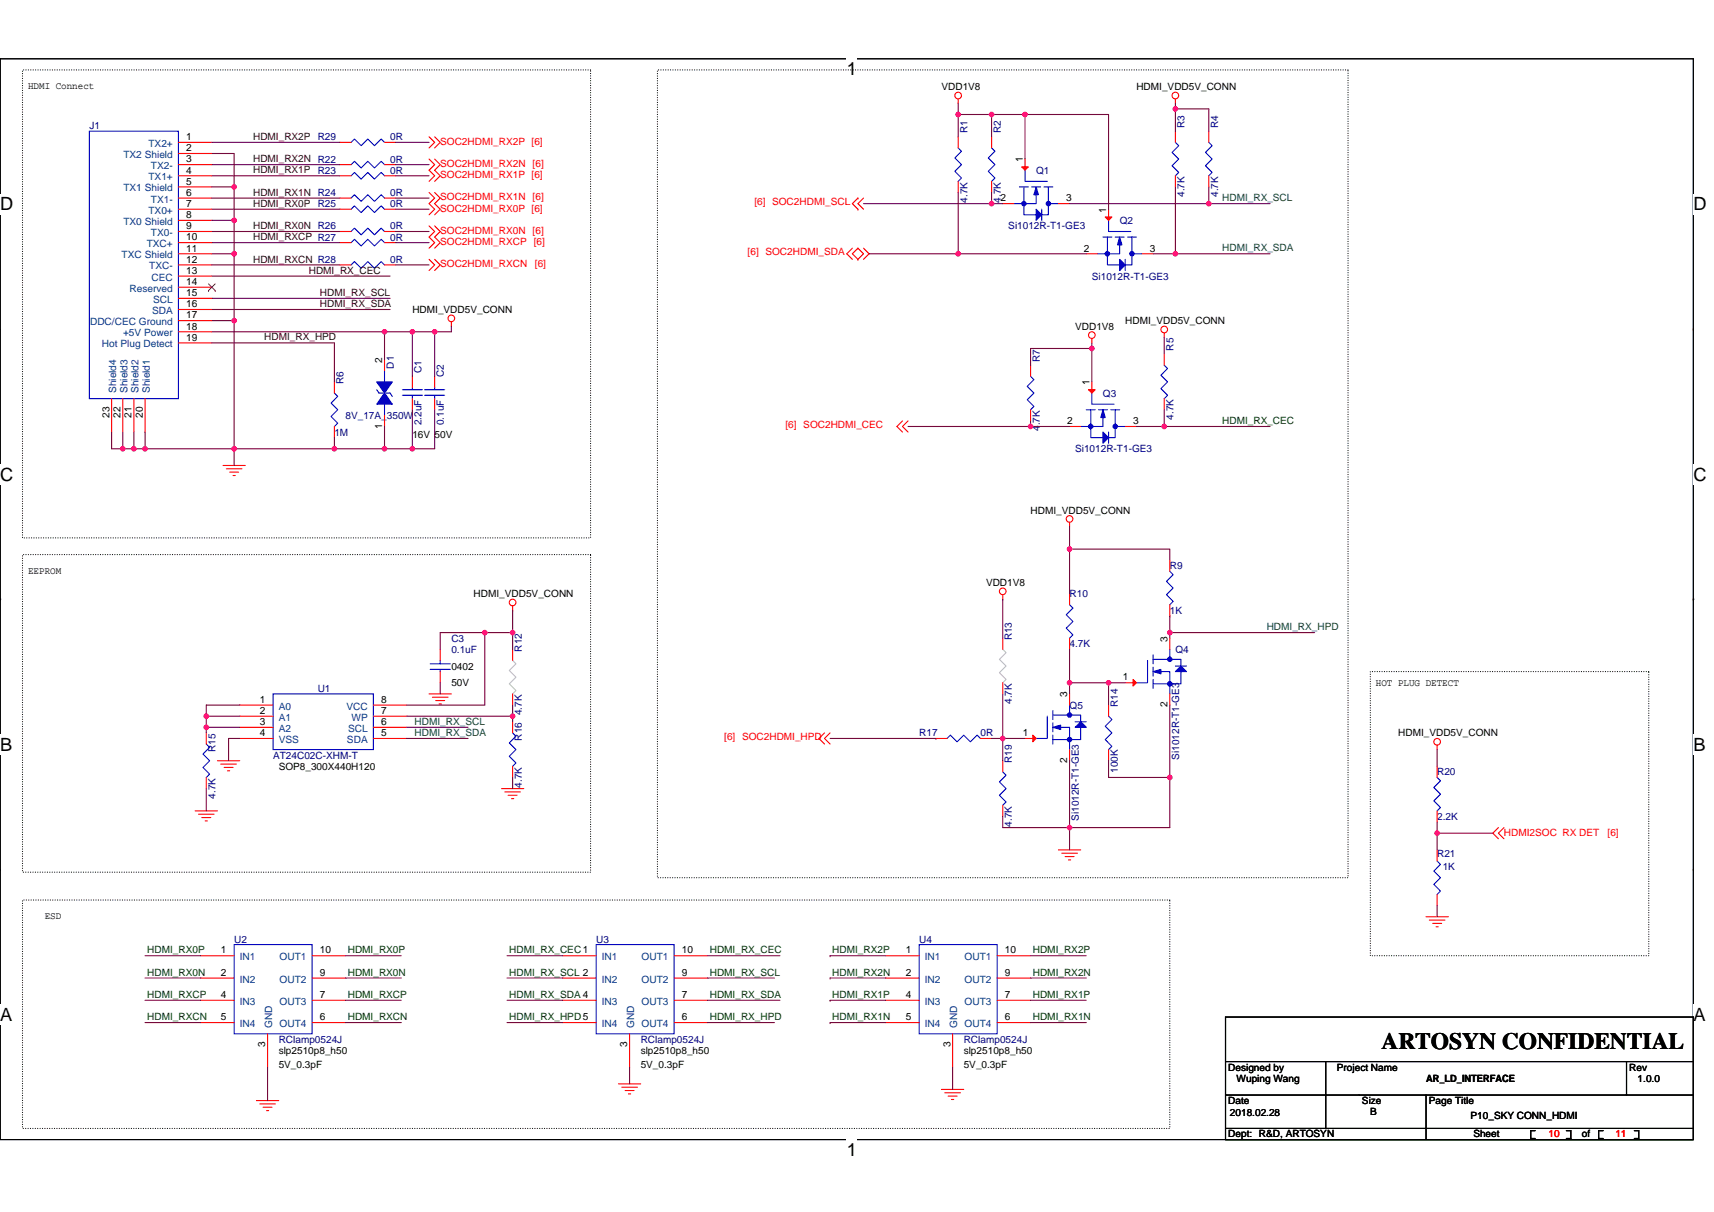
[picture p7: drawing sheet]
<svg xmlns="http://www.w3.org/2000/svg" width="297mm" height="210mm" viewBox="0 0 297 210" stroke-linecap="round" stroke-linejoin="round" font-family="sans-serif">
<path d="M0 10.2h293.5v187.2h-293.5z" fill="none" stroke="#000" stroke-width=".19"/>
<g fill="#fff">
<path d="M146.7 10.2h1.8v3.5h-1.8z"/>
<path d="M146.7 197.4h1.8v3.6h-1.8z"/>
<path d="M0 33.6h2.3v3.5h-2.3z"/>
<path d="M293.5 33.6h2.2v3.5h-2.2z"/>
<path d="M0 80.4h2.3v3.5h-2.3z"/>
<path d="M293.5 80.4h2.2v3.5h-2.2z"/>
</g>
<path d="M0 57h.1M293.5 57h.1" fill="none" stroke="#000" stroke-width=".19"/>
<g fill="#fff">
<path d="M0 127.2h2.1v3.5h-2.1z"/>
<path d="M293.5 127.2h2.1v3.5h-2.1z"/>
</g>
<path d="M0 103.8h.1M293.5 103.8h.1" fill="none" stroke="#000" stroke-width=".19"/>
<path d="M0 103.8h.1M293.5 103.8h.1" fill="none" stroke="#000" stroke-width=".17"/>
<g fill="#fff">
<path d="M0 174h2.1v3.6h-2.1z"/>
<path d="M293.5 174h2.1v3.6h-2.1z"/>
</g>
<g fill="none" stroke="#000" stroke-width=".19">
<path d="M0 150.6h.1M293.5 150.6h.1M212.4 176.2h81.1v21.2h-81.1zM212.4 183.9h81.1M212.4 195.5h81.1M212.4 189.7h81.1M212.4 197.4h81.1M229.8 183.9v11.6M247.1 189.7v7.7M266 195.9h-.7v1.3h.7M271.5 195.9h.7v1.3h-.7M277.8 195.9h-.7v1.3h.7"/>
<path d="M281.9 183.9v5.8M283.2 195.9h.8v1.3h-.8"/>
</g>
<path d="M3.9 12.1h98.5v81.1h-98.5zM113.9 12.1h119.7v140h-119.7zM3.9 96.1h98.5v55h-98.5zM237.5 116.4h48.2v49.2h-48.2zM3.9 155.9h198.8v39.6h-198.8z" fill="none" stroke="#000" stroke-width=".19" stroke-dasharray="0 .4"/>
<g fill="none" stroke="#f00" stroke-width=".19">
<path d="M166.1 17.1v.8M203.7 17.1v.8M30.9 24.7h5.8M30.9 26.6h5.8M30.9 28.5h5.8M30.9 30.5h5.8M30.9 32.4h5.8M30.9 34.3h5.8M30.9 36.2h5.8M30.9 38.2h5.8M58.9 36.2h1.9M58.9 34.3h1.9"/>
<path d="M58.9 24.7h1.9M58.9 28.5h1.9M58.9 30.5h1.9M66.6 36.2h2M66.6 34.3h2M66.6 24.7h2M66.6 28.5h2M66.6 30.5h2M74.4 23.7l.9 1-.9 .9M74.4 27.6l.9 .9-.9 1 .9 1-.9 .9M74.4 33.4l.9 .9-.9 1 .9 .9-.9 1M74.4 39.1l.9 1-.9 1 .9 .9-.9 1"/>
<path d="M75.3 23.7l1 1-1 .9M75.3 27.6l1 .9-1 1 1 1-1 .9M75.3 33.4l1 .9-1 1 1 .9-1 1M75.3 39.1l1 1-1 1 1 .9-1 1M148.7 36.2h.1M148.7 34.3h.1M148.7 34.3l-1 1 1 .9M149.6 34.3l-.9 1 .9 .9M166.1 23.7v1.9M166.1 31.4v2M171.8 23.7v1.9M171.8 31.4v2"/>
<path d="M173.8 35.3h1.9M177.6 27.6v1.9M183.4 35.3h2M192.1 36.2v2M203.7 22.7v2M203.7 30.5v1.9M209.5 22.7v2M209.5 30.5v1.9M30.9 40.1h5.8M30.9 42h5.8M30.9 44h5.8M30.9 45.9h5.8"/>
<path d="M30.9 47.8h5.8M30.9 49.8h5.8M30.9 51.7h5.8M30.9 53.6h5.8M30.9 55.5h5.8M30.9 57.5h5.8M30.9 59.4h5.8M58.9 40.1h1.9M58.9 45.9h1.9M58.9 42h1.9M66.6 40.1h2M66.6 45.9h2"/>
<path d="M66.6 42h2M74.4 44.9l.9 1-.9 1M75.3 44.9l1 1-1 1M78.2 55.7v.8M147.7 43l-1 1 1 .9M148.7 44.9h.1M148.7 43h.1M148.7 43l-1 1 1 .9M148.7 43l.9 1-.9 .9M149.6 43l1 1-1 .9M188.3 44h1.9M189.2 58.6v.8"/>
<path d="M197.9 44h1.9M201.8 57.7v.7M19.3 69.1v5.8M21.3 69.1v5.8M23.2 69.1v5.8M25.1 69.1v5.8M58 66.2v1.9M58 73.9v1.9M66.6 72v1.9M66.6 62.3v1.9M71.5 65.2v1.9M71.5 69.1v1.9"/>
<path d="M75.3 65.2v1.9M75.3 69.1v1.9M156.4 72.9l-1 1 1 1M157.4 72.9l-1 1 1 1M178.6 63.3v1.9M178.6 71v1.9M185.4 73.9h1.9M189.2 66.2v1.9M195 73.9h1.9M201.8 61.3v2M201.8 69.1v1.9M38.6 80.6h3.9"/>
<path d="M39.2 81.2h2.7M39.8 81.8h1.6M40.4 82.4h.4M185.4 90.5v.8M202.7 97.1v1.9M76.3 116.4v1.9M76.3 112.5v1.9M88.8 105.7h.1M88.8 112.5v1.9M88.8 105v.7M173.8 103v.8M173.8 110.6v1.9"/>
<path d="M173.8 118.3v1.9M185.4 102.8v2M185.4 110.6v1.9M195 118.3h1.9M202.7 110.6v1.9M202.7 106.7h.1M202.7 104.8v1.9M35.8 127v1.9M35.8 134.7v1.9M37.7 131.8h3.8M38.3 132.4h2.7M38.8 133h1.6"/>
<path d="M39.4 133.5h.4M41.5 122.1h5.8M41.5 124.1h5.8M41.5 126h5.8M41.5 127.9h5.8M64.7 127.9h5.8M64.7 126h5.8M64.7 124.1h5.8M64.7 122.1h5.8M74.4 120.2h3.8M74.9 120.8h2.7M75.5 121.4h1.6"/>
<path d="M76.1 122h.4M86.9 136.6h3.9M87.5 137.2h2.7M88.1 137.8h1.5M88.6 138.4h.4M88.8 125v2M88.8 132.8v1.9M88.8 120.2v1.9M142.9 127l-1 .9 1 1M143.9 127l-1 .9 1 1M162.2 127.9h1.9M169.9 127.9h1.9"/>
<path d="M173.8 131.8v1.9M173.8 139.5v2M177.6 127.9h2M185.4 120.2v1.9M185.4 129.9v1.9M192.1 122.1v2M192.1 129.9v1.9M202.7 120.2v1.9M249.1 129.1v.8M249.1 132.8v1.9M33.8 140.5h3.9M34.4 141.1h2.7"/>
<path d="M35 141.6h1.5M35.6 142.2h.3M183.4 147.2h3.9M184 147.8h2.7M184.6 148.4h1.5M185.2 149h.3M247.1 158.8h3.9M247.7 159.4h2.7M248.3 160h1.5M249.1 147.2v2M249.1 155v1.9M249.1 140.5v1.9"/>
<path d="M259.7 143.4l-1 .9 1 1M260.6 143.4l-.9 .9 .9 1M34.8 165.6h5.8M34.8 169.4h5.8M34.8 173.3h5.8M34.8 177.2h5.8M46.4 179.1v5.8M54.1 177.2h5.8M54.1 173.3h5.8M54.1 169.4h5.8M54.1 165.6h5.8M97.5 165.6h5.8"/>
<path d="M97.5 169.4h5.8M97.5 173.3h5.8M97.5 177.2h5.8M109.1 179.1v5.8M116.8 177.2h5.8M116.8 173.3h5.8M116.8 169.4h5.8M116.8 165.6h5.8M153.5 165.6h5.8M153.5 169.4h5.8M153.5 173.3h5.8M153.5 177.2h5.8"/>
<path d="M165.1 179.1v5.8M172.8 177.2h5.8M172.8 173.3h5.8M172.8 169.4h5.8M172.8 165.6h5.8M248.9 160.6h.4M44.4 190.7h3.9M45 191.3h2.7M45.6 191.8h1.5M46.2 192.4h.4M107.2 187.8h3.8M107.8 188.4h2.7"/>
<path d="M108.3 188.9h1.6M108.9 189.5h.4M163.2 188.7h3.8M163.7 189.3h2.7M164.3 189.9h1.6M164.9 190.5h.4"/>
<circle cx="166" cy="16.6" r=".58"/>
<circle cx="203.7" cy="16.6" r=".58"/>
<circle cx="78.2" cy="55.2" r=".58"/>
<circle cx="189.2" cy="58.1" r=".58"/>
<circle cx="201.8" cy="57.1" r=".58"/>
<circle cx="185.4" cy="89.9" r=".58"/>
<circle cx="88.8" cy="104.4" r=".58"/>
<circle cx="173.8" cy="102.5" r=".58"/>
<circle cx="249.1" cy="128.5" r=".58"/>
</g>
<g fill="#00f" stroke="#00f" stroke-width=".19">
<path d="M204.7 115.4l.9 1h-1.9z" fill-rule="evenodd"/>
<path d="M199.8 116.4l1.4-.4v.7z" fill-rule="evenodd"/>
<path d="M194 44.9l1 1-1 1z" fill-rule="evenodd"/>
<path d="M194 41.1l.4 1.3h-.7z" fill-rule="evenodd"/>
<path d="M66.6 68.1l1.4 1.9h-2.7z" fill-rule="evenodd"/>
<path d="M65.3 66.2h2.7l-1.4 1.9z" fill-rule="evenodd"/>
<path d="M191.1 74.9l1 .9-1 1z" fill-rule="evenodd"/>
<path d="M191.1 71l.4 1.3h-.7z" fill-rule="evenodd"/>
<path d="M187.3 125l1 1h-2z" fill-rule="evenodd"/>
<path d="M182.5 126l1.3-.4v.8z" fill-rule="evenodd"/>
<path d="M179.6 36.2l.9 1-.9 1z" fill-rule="evenodd"/>
<path d="M179.6 32.4l.4 1.3h-.8z" fill-rule="evenodd"/>
<circle cx="202.7" cy="114.2" r=".38"/>
<circle cx="202.7" cy="118.5" r=".38"/>
<circle cx="196.2" cy="44" r=".38"/>
<circle cx="191.9" cy="44" r=".38"/>
<circle cx="193.3" cy="73.9" r=".38"/>
<circle cx="189" cy="73.9" r=".38"/>
<circle cx="185.4" cy="123.9" r=".38"/>
<circle cx="185.4" cy="128.1" r=".38"/>
<circle cx="181.7" cy="35.3" r=".38"/>
<circle cx="177.4" cy="35.3" r=".38"/>
</g>
<g fill="none" stroke="#00f" stroke-width=".19">
<path d="M15.5 22.7h15.4v46.4h-15.4zM60.8 36.2l.6-.5 1.2 1.1 1.1-1.1 1.2 1.1 1.2-1.1 .5 .5M60.8 34.3l.6-.6 1.2 1.2 1.1-1.2 1.2 1.2 1.2-1.2 .5 .6M60.8 24.7l.6-.6 1.2 1.1 1.1-1.1 1.2 1.1 1.2-1.1 .5 .6M60.8 28.5l.6-.6 1.2 1.2 1.1-1.2 1.2 1.2 1.2-1.2 .5 .6M60.8 30.5l.6-.6 1.2 1.1 1.1-1.1 1.2 1.1 1.2-1.1 .5 .6M166.1 25.6l.5 .6-1.1 1.2 1.1 1.1-1.1 1.2 1.1 1.1-.5 .6M171.8 25.6l.6 .6-1.1 1.2 1.1 1.1-1.1 1.2 1.1 1.1-.6 .6M176.7 32.4h1.5M177.4 32.4v4.8h2.2M177.6 29.5v1.9h3.9M178.8 32.4h1.5"/>
<path d="M179.6 33.4v1.9h-3.9M180.5 36.2v2M180.9 32.4h1.6M181.7 32.4v4.8h-1.2M181.7 35.3h1.7M192.1 38.2v1.9h3.9M203.7 24.7l.6 .5-1.2 1.2 1.2 1.2-1.2 1.1 1.2 1.2-.6 .6M209.5 24.7l.6 .5-1.2 1.2 1.2 1.2-1.2 1.1 1.2 1.2-.6 .6M60.8 40.1l.6-.6 1.2 1.2 1.1-1.2 1.2 1.2 1.2-1.2 .5 .6M60.8 45.9l.6-.6 1.2 1.2 1.1-1.2 1.2 1.2 1.2-1.2 .5 .6M60.8 42l.6-.5 1.2 1.1 1.1-1.1 1.2 1.1 1.2-1.1 .5 .5M191.1 41.1h1.6"/>
<path d="M191.9 41.1v4.8h2.1M193.3 41.1h1.5M194 42v2h-3.8M195 44.9v2M195.4 41.1h1.5M196.2 41.1v4.8h-1.2M196.2 44h1.7M58 68.1l.5 .6-1.1 1.1 1.1 1.2-1.1 1.1 1.1 1.2-.5 .6M65.3 67.5l.4 .6h1.9l.4 .6M66.6 70v2M66.6 64.2v2M69.7 68.5h3.5"/>
<path d="M69.7 67.5h3.5M71.5 67.1v.4M71.5 68.5v.6M73.6 68.5h3.5M73.6 67.5h3.5M75.3 67.1v.4M75.3 68.5v.6M178.6 65.2l.6 .6-1.2 1.1 1.2 1.2-1.2 1.2 1.2 1.1-.6 .6M188.3 71h1.5M189 71v4.8h2.1M189.2 68.1v1.9h3.9M190.4 71h1.5"/>
<path d="M191.1 72v1.9h-3.8M192.1 74.9v1.9M192.5 71h1.5M193.3 71v4.8h-1.2M193.3 73.9h1.7M201.8 63.3l.5 .5-1.1 1.2 1.1 1.2-1.1 1.1 1.1 1.2-.5 .6M202.7 99l.6 .6-1.1 1.1 1.1 1.2-1.1 1.1 1.1 1.2-.6 .6M74.6 115h3.4M74.6 116h3.4M76.3 116v.4M76.3 114.4v.6M185.4 104.8l.5 .6-1.1 1.1 1.1 1.2-1.1 1.1 1.1 1.2-.5 .6"/>
<path d="M198.9 114.4v3.9h-2M199.8 114.2h4.9v1.2M199.8 117.7v1.6M199.8 115.6v1.5M199.8 113.5v1.5M200.8 116.4h1.9v3.8M202.7 112.5v1.7M203.7 115.4h1.9M204.7 116.4v2.1h-4.9M35.8 128.9l.5 .6-1.1 1.1 1.1 1.2-1.1 1.2 1.1 1.1-.5 .6M47.3 120.2h17.4v9.7h-17.4zM88.8 127l.6 .6-1.1 1.1 1.1 1.2-1.1 1.1 1.1 1.2-.6 .6"/>
<path d="M164.1 127.9l.6-.5 1.2 1.1 1.1-1.1 1.2 1.1 1.1-1.1 .6 .5M173.8 133.7l.6 .6-1.2 1.2 1.2 1.1-1.2 1.2 1.2 1.1-.6 .6M181.5 124.1v3.8h-1.9M182.5 123.9h4.8v1.1M182.5 127.4v1.5M182.5 125.2v1.6M182.5 123.1v1.6M183.4 126h2v3.9M185.4 122.1v1.8M186.3 125h2M187.3 126v2.1h-4.8M192.1 124.1l.6 .6-1.2 1.1 1.2 1.2-1.2 1.1 1.2 1.2-.6 .6"/>
<path d="M249.1 134.7l.5 .6-1.1 1.1 1.1 1.2-1.1 1.1 1.1 1.2-.5 .6M249.1 149.2l.5 .6-1.1 1.1 1.1 1.2-1.1 1.1 1.1 1.2-.5 .6M40.6 163.7h13.5v15.4h-13.5zM103.3 163.7h13.5v15.4h-13.5zM159.3 163.7h13.5v15.4h-13.5z"/>
</g>
<g fill="#f00" stroke="#f00" stroke-width=".19">
<path d="M196.4 117.7l.5 .6-.5 .6z"/>
<path d="M191.5 37.6h1.2l-.6 .6z"/>
<path d="M188.6 67.5h1.2l-.6 .6z"/>
<path d="M179 127.4l.6 .5-.6 .6z"/>
<path d="M177.1 28.9h1.1l-.6 .6z"/>
</g>
<path d="M36.1 50.3h.1M36.1 49.2l1.2 1.1M37.3 49.2l-1.2 1.1M37.3 50.3h.1" fill="none" stroke="#804000" stroke-width=".17"/>
<path d="M88.8 114.4l.6 .6-1.1 1.2 1.1 1.1-1.1 1.2 1.1 1.1-.6 .6M173.8 112.5l.6 .6-1.2 1.1 1.2 1.2-1.2 1.1 1.2 1.2-.6 .6" fill="none" stroke="#c0c0c0" stroke-width=".19"/>
<g fill="none" stroke="#800040" stroke-width=".19">
<path d="M166.1 19.8h5.7M166.1 17.9v1.9M166.1 19.8v3.9M171.8 19.8v3.9M171.8 19.8h5.8M177.6 19.8h14.5v16.4M177.6 19.8v7.8M203.7 18.9v3.8M203.7 17.9v1M203.7 18.9h5.8v3.8M36.7 36.2h22.2M36.7 34.3h22.2"/>
<path d="M36.7 30.5h22.2M36.7 28.5h22.2M36.7 24.7h22.2M36.7 32.4h3.9M36.7 26.6h3.9v5.8M36.7 38.2h3.9M40.6 38.2v5.8M40.6 32.4v5.8M68.6 24.7h5.8M68.6 28.5h5.8M68.6 30.5h5.8M68.6 34.3h5.8"/>
<path d="M68.6 36.2h5.8M149.6 35.3h22.2M166.1 33.4v10.6M171.8 35.3h2M171.8 33.4v1.9M185.4 35.3h24.1M203.7 32.4v11.6M209.5 32.4v2.9M209.5 35.3h10.6M36.7 51.7h30.9M36.7 53.6h30.9M36.7 47.8h30.9"/>
<path d="M36.7 59.4h21.3v6.8M36.7 45.9h22.2M36.7 42h22.2M36.7 40.1h22.2M36.7 44h3.9M36.7 55.5h3.9M36.7 57.5h29.9M40.6 44v11.5M40.6 55.5v22.2M68.6 42h5.8M68.6 40.1h5.8M68.6 45.9h5.8"/>
<path d="M71.5 57.5h-4.9v4.8M75.3 57.5h-3.8v7.7M78.2 56.5v1h-2.9v7.7M150.6 44h15.5M166.1 44h22.2M189.2 59.4v1M199.8 44h3.9M201.8 58.4v2.9M203.7 44h16.4M19.3 74.9v2.8h2M21.3 77.7h1.9M21.3 74.9v2.8"/>
<path d="M23.2 77.7h1.9M23.2 74.9v2.8M25.1 74.9v2.8M25.1 77.7h15.5M40.6 77.7h17.4M40.6 77.7v2.9M58 77.7h8.6M58 75.8v1.9M66.6 73.9v3.8h4.9M71.5 71v6.7h3.8v-6.7M157.4 73.9h21.2M178.6 72.9v1"/>
<path d="M178.6 73.9h6.8M189.2 60.4h-10.6v2.9M189.2 60.4v5.8M196.9 73.9h4.9M201.8 71v2.9M201.8 73.9h18.3M185.4 91.3v3.8M185.4 95.1h17.3v2M185.4 95.1v7.7M76.3 118.3v1.9M84 109.6h4.8M84 109.6v12.5h-13.5"/>
<path d="M84 109.6h-7.7v2.9M88.8 109.6v2.9M88.8 105.7v3.9M173.8 103.8h.1M173.8 103.8v6.8M185.4 118.3h6.7M185.4 112.5v5.8M185.4 118.3v1.9M192.1 118.3v3.8M192.1 118.3h2.9M202.7 109.6h25.1M202.7 106.7v2.9"/>
<path d="M202.7 109.6v1M35.8 124.1h5.7M35.8 126h5.7M35.8 126v1M35.8 136.6v3.9M35.8 124.1v1.9M41.5 127.9h-1.9v3.9M41.5 122.1h-5.7v2M70.5 124.1h18.3M70.5 126h10.6M70.5 127.9h10.6M88.8 134.7v1.9"/>
<path d="M88.8 124.1v.9M88.8 122.1v2M143.9 127.9h18.3M162.2 127.9h.1M171.8 127.9h2M173.8 127.9h3.8M173.8 120.2v7.7M173.8 127.9v3.9M185.4 131.8v11.6M192.1 131.8v2.9h10.6M202.7 122.1v12.6M202.7 134.7v8.7h-17.3"/>
<path d="M249.1 129.9v2.9M173.8 141.5v1.9h11.6M185.4 143.4v3.8M249.1 144.3h9.6M249.1 142.4v1.9M249.1 156.9v1.9M249.1 144.3v2.9M25.1 169.4h9.7M25.1 173.3h9.7M25.1 177.2h9.7M25.1 165.6h9.7M59.9 165.6h9.6"/>
<path d="M59.9 169.4h9.6M59.9 173.3h9.6M59.9 177.2h9.6M87.9 165.6h9.6M87.9 169.4h9.6M87.9 173.3h9.6M87.9 177.2h9.6M122.6 165.6h12.6M122.6 173.3h12.6M122.6 169.4h11.6M122.6 177.2h11.6M143.9 165.6h.1"/>
<path d="M143.9 169.4h.1M143.9 173.3h.1M143.9 177.2h.1M143.9 165.6h9.6M143.9 169.4h9.6M143.9 173.3h9.6M143.9 177.2h9.6M178.6 165.6h9.7M178.6 169.4h9.7M178.6 173.3h9.7M178.6 177.2h9.7M46.4 184.9v5.8"/>
<path d="M109.1 184.9v2.9M165.1 184.9v3.8"/>
</g>
<g fill="#f0f" stroke="#f0f" stroke-width=".19">
<circle cx="185.4" cy="118.3" r=".38"/>
<circle cx="202.7" cy="109.6" r=".38"/>
<circle cx="202.7" cy="134.7" r=".38"/>
<circle cx="177.6" cy="19.8" r=".38"/>
<circle cx="171.8" cy="35.3" r=".38"/>
<circle cx="171.8" cy="19.8" r=".38"/>
<circle cx="166.1" cy="19.8" r=".38"/>
<circle cx="166.1" cy="44" r=".38"/>
<circle cx="209.5" cy="35.3" r=".38"/>
<circle cx="203.7" cy="44" r=".38"/>
<circle cx="201.8" cy="73.9" r=".38"/>
<circle cx="185.4" cy="95.1" r=".38"/>
<circle cx="173.8" cy="127.9" r=".38"/>
<circle cx="185.4" cy="143.4" r=".38"/>
<circle cx="192.1" cy="118.3" r=".38"/>
<circle cx="178.6" cy="73.9" r=".38"/>
<circle cx="189.2" cy="60.4" r=".38"/>
<circle cx="88.8" cy="124.1" r=".38"/>
<circle cx="35.7" cy="124.1" r=".38"/>
<circle cx="35.7" cy="126" r=".38"/>
<circle cx="84" cy="109.6" r=".38"/>
<circle cx="88.8" cy="109.6" r=".38"/>
<circle cx="249.1" cy="144.3" r=".38"/>
<circle cx="66.6" cy="57.5" r=".38"/>
<circle cx="57.9" cy="77.7" r=".38"/>
<circle cx="23.2" cy="77.7" r=".38"/>
<circle cx="21.3" cy="77.7" r=".38"/>
<circle cx="40.6" cy="44" r=".38"/>
<circle cx="40.6" cy="38.2" r=".38"/>
<circle cx="40.6" cy="32.4" r=".38"/>
<circle cx="40.6" cy="77.7" r=".38"/>
<circle cx="40.6" cy="55.5" r=".38"/>
<circle cx="25.1" cy="77.7" r=".38"/>
<circle cx="203.7" cy="18.9" r=".38"/>
<circle cx="71.5" cy="77.7" r=".38"/>
<circle cx="71.5" cy="57.5" r=".38"/>
<circle cx="75.3" cy="57.5" r=".38"/>
<circle cx="66.6" cy="77.7" r=".38"/>
</g>
<text font-size="4.1" x="239.4" y="181.7">ARTOSYN CONFIDENTIAL</text>
<g font-size="3.2">
<text x="146.7" y="13">1</text>
<text x="0" y="36.5">D</text>
<text x="293.5" y="36.5">D</text>
<text x="0" y="83.3">C</text>
<text x="293.5" y="83.3">C</text>
<text x="0" y="130.1">B</text>
<text x="293.5" y="130.1">B</text>
<text x="0" y="176.9">A</text>
<text x="293.5" y="176.9">A</text>
<text x="146.7" y="200.3">1</text>
</g>
<g font-size="1.7">
<text x="4.9" y="15.5">HDMI Connect</text>
<text x="163.2" y="15.6">VDD1V8</text>
<text x="196.9" y="15.6">HDMI_VDD5V_CONN</text>
<text x="32.3" y="24.3">1</text>
<text x="32.3" y="26.2">2</text>
<text x="32.3" y="28.1">3</text>
<text x="177.2" y="28.1" transform="rotate(-90 177.2 28.1)">1</text>
<text x="32.3" y="30.1">4</text>
<text x="32.3" y="35.9">7</text>
<text x="32.3" y="32">5</text>
<text x="32.3" y="33.9">6</text>
<text x="173.4" y="34.9">2</text>
<text x="184.8" y="34.9">3</text>
<text x="32.3" y="41.6">10</text>
<text x="32.3" y="37.8">8</text>
<text x="32.3" y="39.7">9</text>
<text x="191.7" y="36.8" transform="rotate(-90 191.7 36.8)">1</text>
<text x="32.3" y="43.6">11</text>
<text x="32.3" y="45.5">12</text>
<text x="32.3" y="47.4">13</text>
<text x="187.9" y="43.6">2</text>
<text x="199.3" y="43.6">3</text>
<text x="32.3" y="53.2">16</text>
<text x="32.3" y="51.3">15</text>
<text x="32.3" y="49.4">14</text>
<text x="32.3" y="57.1">18</text>
<text x="32.3" y="59">19</text>
<text x="32.3" y="55.2">17</text>
<text x="71.5" y="54.2">HDMI_VDD5V_CONN</text>
<text x="186.3" y="57.1">VDD1V8</text>
<text x="195" y="56.2">HDMI_VDD5V_CONN</text>
<text x="66.2" y="62.9" transform="rotate(-90 66.2 62.9)">2</text>
<text x="188.8" y="66.7" transform="rotate(-90 188.8 66.7)">1</text>
<text x="18.9" y="72.4" transform="rotate(-90 18.9 72.4)">23</text>
<text x="20.9" y="72.4" transform="rotate(-90 20.9 72.4)">22</text>
<text x="22.8" y="72.4" transform="rotate(-90 22.8 72.4)">21</text>
<text x="24.7" y="72.4" transform="rotate(-90 24.7 72.4)">20</text>
<text x="66.2" y="74.3" transform="rotate(-90 66.2 74.3)">1</text>
<text x="71.5" y="75.8">16V 50V</text>
<text x="185" y="73.5">2</text>
<text x="196.4" y="73.5">3</text>
<text x="178.6" y="89">HDMI_VDD5V_CONN</text>
<text x="4.9" y="99.5">EEPROM</text>
<text x="170.9" y="101.5">VDD1V8</text>
<text x="82.1" y="103.4">HDMI_VDD5V_CONN</text>
<text x="202.3" y="111.1" transform="rotate(-90 202.3 111.1)">3</text>
<text x="78.2" y="116">0402</text>
<text x="78.2" y="118.9">50V</text>
<text x="194.6" y="117.9">1</text>
<text x="238.4" y="118.8">HOT PLUG DETECT</text>
<text x="45" y="121.8">1</text>
<text x="45" y="123.7">2</text>
<text x="45" y="125.6">3</text>
<text x="66.1" y="121.8">8</text>
<text x="66.1" y="123.7">7</text>
<text x="66.1" y="125.6">6</text>
<text x="185" y="120.8" transform="rotate(-90 185 120.8)">3</text>
<text x="202.3" y="122.5" transform="rotate(-90 202.3 122.5)">2</text>
<text x="45" y="127.5">4</text>
<text x="66.1" y="127.5">5</text>
<text x="177.2" y="127.5">1</text>
<text x="242.3" y="127.6">HDMI_VDD5V_CONN</text>
<text x="48.3" y="133.4">SOP8_300X440H120</text>
<text x="185" y="132.2" transform="rotate(-90 185 132.2)">2</text>
<text x="7.8" y="159.3">ESD</text>
<text x="38.2" y="165.2">1</text>
<text x="55.4" y="165.2">10</text>
<text x="118.2" y="165.2">10</text>
<text x="157" y="165.2">1</text>
<text x="174.2" y="165.2">10</text>
<text x="38.2" y="169">2</text>
<text x="38.2" y="172.9">4</text>
<text x="55.4" y="172.9">7</text>
<text x="55.4" y="169">9</text>
<text x="118.2" y="172.9">7</text>
<text x="118.2" y="169">9</text>
<text x="157" y="169">2</text>
<text x="157" y="172.9">4</text>
<text x="174.2" y="172.9">7</text>
<text x="174.2" y="169">9</text>
<text x="38.2" y="176.8">5</text>
<text x="55.4" y="176.8">6</text>
<text x="118.2" y="176.8">6</text>
<text x="157" y="176.8">5</text>
<text x="174.2" y="176.8">6</text>
<text x="46" y="181.4" transform="rotate(-90 46 181.4)">3</text>
<text x="48.3" y="182.6">slp2510p8_h50</text>
<text x="48.3" y="185.1">5V_0.3pF</text>
<text x="108.7" y="181.4" transform="rotate(-90 108.7 181.4)">3</text>
<text x="111" y="182.6">slp2510p8_h50</text>
<text x="111" y="185.1">5V_0.3pF</text>
<text x="164.7" y="181.4" transform="rotate(-90 164.7 181.4)">3</text>
<text x="167" y="182.6">slp2510p8_h50</text>
<text x="167" y="185.1">5V_0.3pF</text>
<text x="212.9" y="185.5">Designed by</text>
<text x="231.7" y="185.5">Project Name</text>
<text x="282.4" y="185.5">Rev</text>
<text x="212.9" y="191.3">Date</text>
<text x="214.3" y="187.4">Wuping Wang</text>
<text x="236" y="191.3">Size</text>
<text x="247.1" y="187.4">AR_LD_INTERFACE</text>
<text x="247.6" y="191.3">Page Title</text>
<text x="283.8" y="187.4">1.0.0</text>
<text x="212.9" y="197.1">Dept: R&amp;D, ARTOSYN</text>
<text x="213.2" y="193.4">2018.02.28</text>
<text x="237.5" y="193.2">B</text>
<text x="254.9" y="193.8">P10_SKY CONN_HDMI</text>
<text x="255.3" y="197.1">Sheet</text>
<text x="274.2" y="197.1">of</text>
</g>
<g font-size="1.7" fill="#000080">
<text x="15.5" y="22.4">J1</text>
<text x="167.7" y="23.1" transform="rotate(-90 167.7 23.1)">R1</text>
<text x="173.4" y="23.1" transform="rotate(-90 173.4 23.1)">R2</text>
<text x="205.3" y="22.2" transform="rotate(-90 205.3 22.2)">R3</text>
<text x="211.1" y="22.2" transform="rotate(-90 211.1 22.2)">R4</text>
<text x="55.1" y="24.3">R29</text>
<text x="67.6" y="24.3">0R</text>
<text x="67.6" y="28.2">0R</text>
<text x="55.1" y="35.9">R25</text>
<text x="55.1" y="30.1">R23</text>
<text x="67.6" y="35.9">0R</text>
<text x="67.6" y="34">0R</text>
<text x="67.6" y="30.1">0R</text>
<text x="167.7" y="35.1" transform="rotate(-90 167.7 35.1)">4.7K</text>
<text x="173.4" y="35.1" transform="rotate(-90 173.4 35.1)">4.7K</text>
<text x="179.6" y="30.1">Q1</text>
<text x="205.3" y="34.1" transform="rotate(-90 205.3 34.1)">4.7K</text>
<text x="211.1" y="34.1" transform="rotate(-90 211.1 34.1)">4.7K</text>
<text x="67.6" y="39.7">0R</text>
<text x="67.6" y="41.7">0R</text>
<text x="174.7" y="39.7">Si1012R-T1-GE3</text>
<text x="194" y="38.8">Q2</text>
<text x="67.6" y="45.5">0R</text>
<text x="189.2" y="48.4">Si1012R-T1-GE3</text>
<text x="68.2" y="63.8" transform="rotate(-90 68.2 63.8)">D1</text>
<text x="73.1" y="64.6" transform="rotate(-90 73.1 64.6)">C1</text>
<text x="76.9" y="65.4" transform="rotate(-90 76.9 65.4)">C2</text>
<text x="180.2" y="62.7" transform="rotate(-90 180.2 62.7)">R7</text>
<text x="203.4" y="60.8" transform="rotate(-90 203.4 60.8)">R5</text>
<text x="59.6" y="66.6" transform="rotate(-90 59.6 66.6)">R6</text>
<text x="191.1" y="68.7">Q3</text>
<text x="58" y="75.5">1M</text>
<text x="59.9" y="72.6">8V_17A_350W</text>
<text x="73.1" y="73.7" transform="rotate(-90 73.1 73.7)">2.2uF</text>
<text x="76.9" y="73.7" transform="rotate(-90 76.9 73.7)">0.1uF</text>
<text x="180.2" y="74.7" transform="rotate(-90 180.2 74.7)">4.7K</text>
<text x="203.4" y="72.7" transform="rotate(-90 203.4 72.7)">4.7K</text>
<text x="186.3" y="78.4">Si1012R-T1-GE3</text>
<text x="202.7" y="98.6">R9</text>
<text x="185.4" y="103.4">R10</text>
<text x="202.7" y="106.3">1K</text>
<text x="78.2" y="111.2">C3</text>
<text x="78.2" y="113.1">0.1uF</text>
<text x="90.4" y="112.9" transform="rotate(-90 90.4 112.9)">R12</text>
<text x="175.4" y="111" transform="rotate(-90 175.4 111)">R13</text>
<text x="185.4" y="112.1">4.7K</text>
<text x="203.7" y="113.1">Q4</text>
<text x="55.1" y="119.9">U1</text>
<text x="90.4" y="123.9" transform="rotate(-90 90.4 123.9)">4.7K</text>
<text x="175.4" y="122" transform="rotate(-90 175.4 122)">4.7K</text>
<text x="185.4" y="122.8">Q5</text>
<text x="193.7" y="122.5" transform="rotate(-90 193.7 122.5)">R14</text>
<text x="37.4" y="130.3" transform="rotate(-90 37.4 130.3)">R15</text>
<text x="47.3" y="131.4">AT24C02C-XHM-T</text>
<text x="90.4" y="128.3" transform="rotate(-90 90.4 128.3)">R16</text>
<text x="159.3" y="127.6">R17</text>
<text x="169.9" y="127.6">0R</text>
<text x="204.3" y="131.6" transform="rotate(-90 204.3 131.6)">Si1012R-T1-GE3</text>
<text x="90.4" y="136.4" transform="rotate(-90 90.4 136.4)">4.7K</text>
<text x="175.4" y="132.2" transform="rotate(-90 175.4 132.2)">R19</text>
<text x="193.7" y="133.9" transform="rotate(-90 193.7 133.9)">100K</text>
<text x="249.1" y="134.3">R20</text>
<text x="37.4" y="138.4" transform="rotate(-90 37.4 138.4)">4.7K</text>
<text x="175.4" y="143.2" transform="rotate(-90 175.4 143.2)">4.7K</text>
<text x="187" y="142.2" transform="rotate(-90 187 142.2)">Si1012R-T1-GE3</text>
<text x="249.1" y="142.1">2.2K</text>
<text x="249.1" y="148.4">R21</text>
<text x="250" y="150.7">1K</text>
<text x="40.6" y="163.3">U2</text>
<text x="103.3" y="163.3">U3</text>
<text x="159.3" y="163.3">U4</text>
<text x="48.3" y="180.7">RClamp0524J</text>
<text x="111" y="180.7">RClamp0524J</text>
<text x="167" y="180.7">RClamp0524J</text>
</g>
<g font-size="1.7" fill="#004080">
<text x="21.4" y="27.4">TX2 Shield</text>
<text x="25.7" y="25.5">TX2+</text>
<text x="26.2" y="29.3">TX2-</text>
<text x="21.4" y="33.2">TX1 Shield</text>
<text x="25.7" y="31.2">TX1+</text>
<text x="26.2" y="35.1">TX1-</text>
<text x="21.4" y="39">TX0 Shield</text>
<text x="25.7" y="37">TX0+</text>
<text x="26.2" y="40.9">TX0-</text>
<text x="21.1" y="44.8">TXC Shield</text>
<text x="25.4" y="42.8">TXC+</text>
<text x="25.9" y="46.7">TXC-</text>
<text x="22.4" y="50.5">Reserved</text>
<text x="26.3" y="48.6">CEC</text>
<text x="26.5" y="52.5">SCL</text>
<text x="15.6" y="56.3">DDC/CEC Ground</text>
<text x="21.3" y="58.3">+5V Power</text>
<text x="26.4" y="54.4">SDA</text>
<text x="17.7" y="60.2">Hot Plug Detect</text>
<text x="20.1" y="68.1" transform="rotate(-90 20.1 68.1)">Shield4</text>
<text x="22.1" y="68.1" transform="rotate(-90 22.1 68.1)">Shield3</text>
<text x="24" y="68.1" transform="rotate(-90 24 68.1)">Shield2</text>
<text x="25.9" y="68.1" transform="rotate(-90 25.9 68.1)">Shield1</text>
<text x="48.3" y="122.9">A0</text>
<text x="48.3" y="124.9">A1</text>
<text x="60" y="122.9">VCC</text>
<text x="60.9" y="124.9">WP</text>
<text x="48.3" y="126.8">A2</text>
<text x="48.3" y="128.7">VSS</text>
<text x="60.1" y="128.7">SDA</text>
<text x="60.3" y="126.8">SCL</text>
<text x="41.5" y="166.4">IN1</text>
<text x="48.4" y="166.4">OUT1</text>
<text x="104.3" y="166.4">IN1</text>
<text x="111.2" y="166.4">OUT1</text>
<text x="160.3" y="166.4">IN1</text>
<text x="167.2" y="166.4">OUT1</text>
<text x="41.5" y="170.2">IN2</text>
<text x="48.4" y="170.2">OUT2</text>
<text x="104.3" y="170.2">IN2</text>
<text x="111.2" y="170.2">OUT2</text>
<text x="160.3" y="170.2">IN2</text>
<text x="167.2" y="170.2">OUT2</text>
<text x="41.5" y="174.1">IN3</text>
<text x="41.5" y="178">IN4</text>
<text x="47.2" y="178.1" transform="rotate(-90 47.2 178.1)">GND</text>
<text x="48.4" y="178">OUT4</text>
<text x="48.4" y="174.1">OUT3</text>
<text x="104.3" y="174.1">IN3</text>
<text x="104.3" y="178">IN4</text>
<text x="109.9" y="178.1" transform="rotate(-90 109.9 178.1)">GND</text>
<text x="111.2" y="178">OUT4</text>
<text x="111.2" y="174.1">OUT3</text>
<text x="160.3" y="174.1">IN3</text>
<text x="160.3" y="178">IN4</text>
<text x="165.9" y="178.1" transform="rotate(-90 165.9 178.1)">GND</text>
<text x="167.2" y="178">OUT4</text>
<text x="167.2" y="174.1">OUT3</text>
</g>
<g font-size="1.7" fill="#400000">
<text x="43.9" y="28.1">HDMI_RX2N R22</text>
<text x="43.9" y="24.2">HDMI_RX2P</text>
<text x="43.9" y="35.8">HDMI_RX0P</text>
<text x="43.9" y="33.9">HDMI_RX1N R24</text>
<text x="43.9" y="30">HDMI_RX1P</text>
<text x="43.9" y="41.6">HDMI_RXCP R27</text>
<text x="43.9" y="39.7">HDMI_RX0N R26</text>
<text x="43.9" y="45.5">HDMI_RXCN R28</text>
<text x="53.5" y="47.4">HDMI_RX_CEC</text>
<text x="55.4" y="51.3">HDMI_RX_SCL</text>
<text x="55.4" y="53.2">HDMI_RX_SDA</text>
<text x="45.8" y="59">HDMI_RX_HPD</text>
</g>
<g font-size="1.7" fill="#f00">
<text x="76.3" y="25.1">SOC2HDMI_RX2P [6]</text>
<text x="76.3" y="28.9">SOC2HDMI_RX2N</text>
<text x="92.3" y="28.9">[6]</text>
<text x="76.3" y="30.9">SOC2HDMI_RX1P [6]</text>
<text x="76.3" y="34.7">SOC2HDMI_RX1N</text>
<text x="92.3" y="34.7">[6]</text>
<text x="130.7" y="35.5">[6] SOC2HDMI_SCL</text>
<text x="76.3" y="36.7">SOC2HDMI_RX0P [6]</text>
<text x="76.3" y="40.5">SOC2HDMI_RX0N</text>
<text x="92.3" y="40.5">[6]</text>
<text x="76.3" y="42.4">SOC2HDMI_RXCP</text>
<text x="76.3" y="46.3">SOC2HDMI_RXCN</text>
<text x="92.5" y="42.4">[6]</text>
<text x="92.7" y="46.3">[6]</text>
<text x="129.6" y="44.2">[6] SOC2HDMI_SDA</text>
<text x="136.1" y="74.1">[6] SOC2HDMI_CEC</text>
<text x="125.5" y="128.2">[6] SOC2HDMI_HPD</text>
<text x="260.6" y="144.8">HDMI2SOC RX DET</text>
<text x="278.6" y="144.8">[6]</text>
<text x="268.4" y="197.1">10</text>
<text x="279.9" y="197.1">11</text>
</g>
<g font-size="1.7" fill="#004040">
<text x="211.8" y="34.9">HDMI_RX_SCL</text>
<text x="211.8" y="43.5">HDMI_RX_SDA</text>
<text x="219.5" y="109.2">HDMI_RX_HPD</text>
<text x="71.9" y="125.6">HDMI_RX_SCL</text>
<text x="71.9" y="127.5">HDMI_RX_SDA</text>
</g>
<g font-size="1.7" fill="#004000">
<text x="211.8" y="73.5">HDMI_RX_CEC</text>
<text x="25.5" y="165.2">HDMI_RX0P</text>
<text x="60.3" y="165.2">HDMI_RX0P</text>
<text x="88.3" y="165.2">HDMI_RX_CEC1</text>
<text x="123" y="165.2">HDMI_RX_CEC</text>
<text x="144.2" y="165.2">HDMI_RX2P</text>
<text x="179" y="165.2">HDMI_RX2P</text>
<text x="25.5" y="169">HDMI_RX0N</text>
<text x="25.5" y="172.9">HDMI_RXCP</text>
<text x="60.3" y="169">HDMI_RX0N</text>
<text x="60.3" y="172.9">HDMI_RXCP</text>
<text x="88.3" y="169">HDMI_RX_SCL 2</text>
<text x="88.3" y="172.9">HDMI_RX_SDA 4</text>
<text x="123" y="169">HDMI_RX_SCL</text>
<text x="123" y="172.9">HDMI_RX_SDA</text>
<text x="144.2" y="169">HDMI_RX2N</text>
<text x="144.2" y="172.9">HDMI_RX1P</text>
<text x="179" y="169">HDMI_RX2N</text>
<text x="179" y="172.9">HDMI_RX1P</text>
<text x="25.5" y="176.7">HDMI_RXCN</text>
<text x="60.3" y="176.7">HDMI_RXCN</text>
<text x="88.3" y="176.7">HDMI_RX_HPD5</text>
<text x="123" y="176.7">HDMI_RX_HPD</text>
<text x="144.2" y="176.7">HDMI_RX1N</text>
<text x="179" y="176.7">HDMI_RX1N</text>
</g>
</svg>
